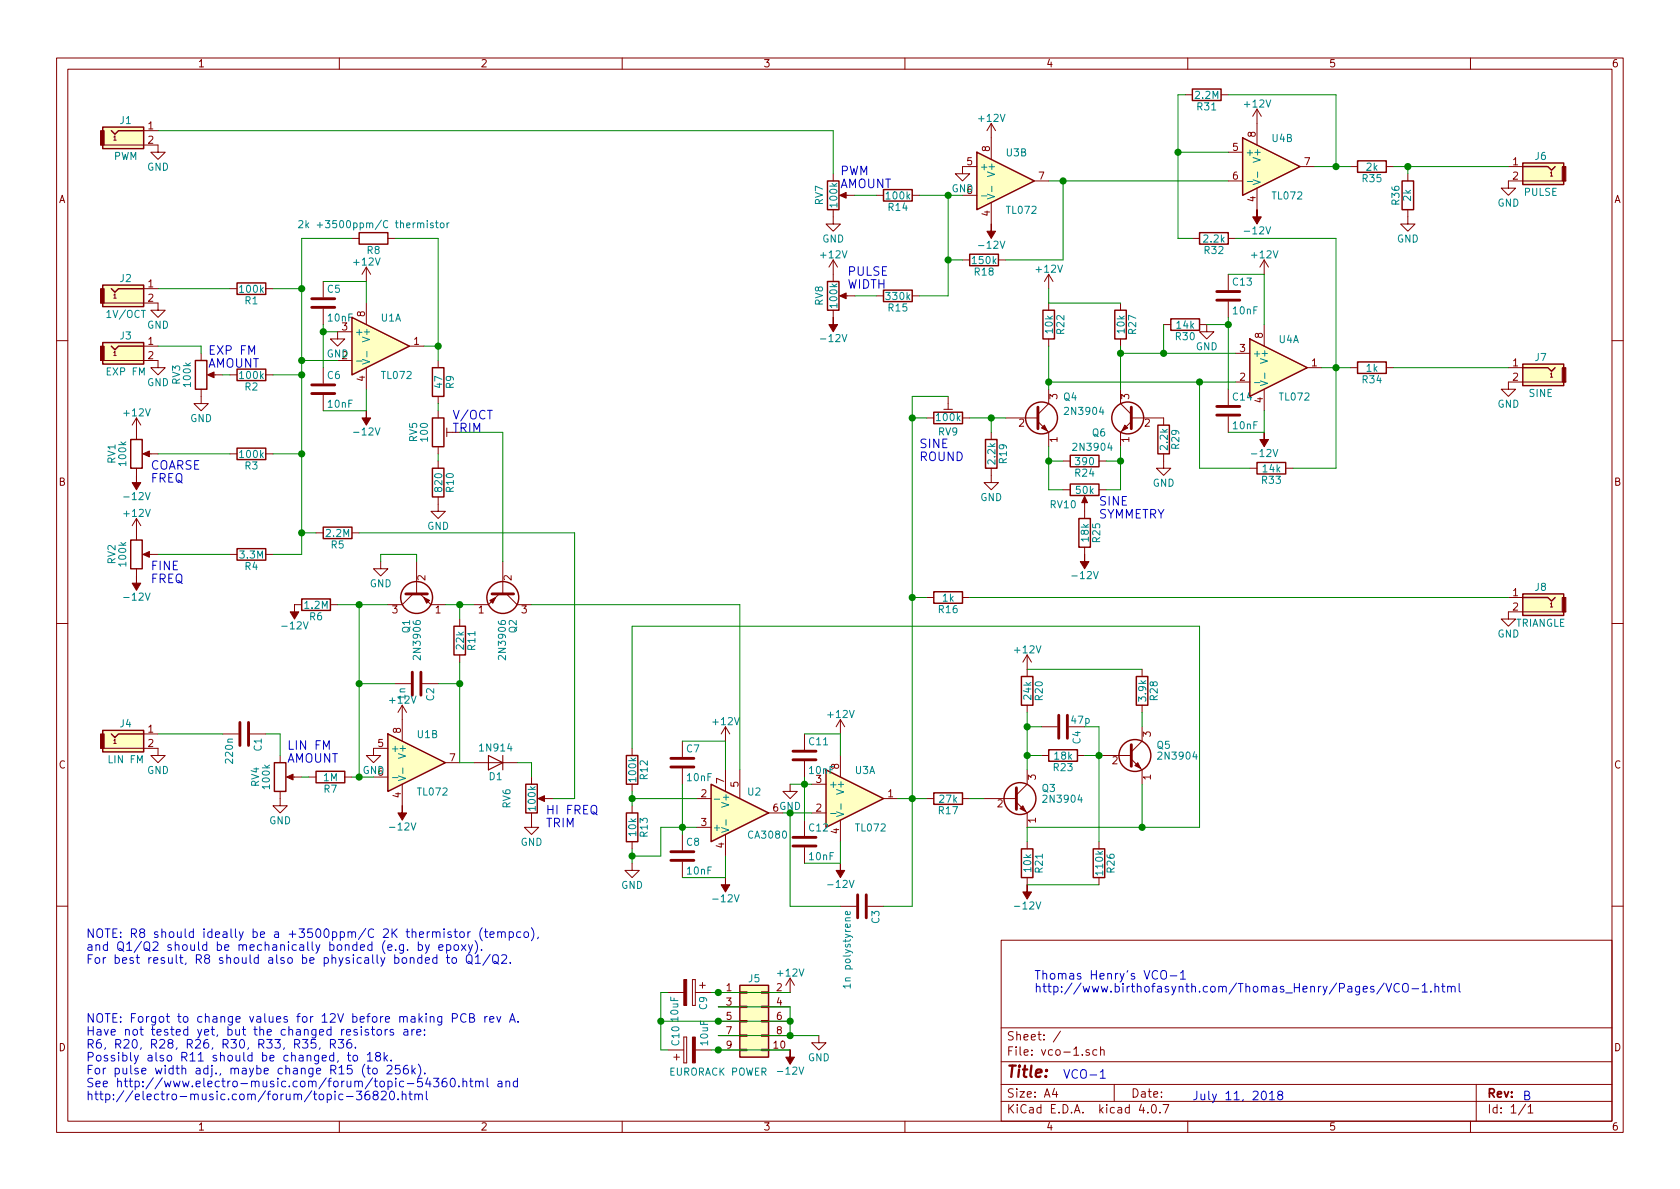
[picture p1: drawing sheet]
<svg xmlns="http://www.w3.org/2000/svg" width="297mm" height="210mm" viewBox="0 0 297 210" stroke-linecap="round" stroke-linejoin="round" font-family="sans-serif">
<g fill="none" stroke="#840000" stroke-width=".18">
<path d="M10 10.3h277v189.9h-277zM12 12.2h273v186.1h-273zM60 10.3v1.9M110 10.3v1.9M160 10.3v1.9M209.5 16.8h1.3M210 10.3v1.9M215.9 16.8h1.3M222.2 19.3v6.3M222.2 19.3l-.7 1.3M222.2 19.3l.8 1.3M260 10.3v1.9"/>
<path d="M17.8 25.6h10.1v1.3h1.3l-1.3 1.3-1.2-1.3h1.2M25.4 23.1h2.5M147.3 37.1v2.5h1.3l-1.3 1.3-1.3-1.3h1.3M147.3 30.7v1.3M148.8 34.5h2.3M154.9 34.5h1.3M161.3 34.5h1.3M170.2 34.5h2.5M172.7 29.5h-2.5v1.2h1.2l-1.2 1.3-1.3-1.3h1.3M175.3 21.8v6.4M175.3 35.8v3.8M175.3 21.8l-.8 1.3"/>
<path d="M175.3 21.8l.7 1.3M182.9 32h2.5M217.2 32h2.5M217.2 26.9h2.5M222.2 33.3v3.8M229.9 29.5h2.5M238.8 29.5h1.2M245.1 29.5h1.3M248.9 37.1v2.5h1.3l-1.3 1.3-1.3-1.3h1.3M248.9 30.7v1.3M266.7 29.5h2.5M276.9 32h-10.2v1.3h1.3l-1.3 1.2-1.3-1.2h1.3"/>
<path d="M17.8 53.6h10.1v1.3h1.3l-1.3 1.2-1.2-1.2h1.2M25.4 51h2.5M40.6 51h1.3M47 51h1.3M57.1 49.8v2.8M57.1 54.6v2.8M62.2 58.7h-2.5v1.2h1.3l-1.3 1.3-1.3-1.3h1.3M62.2 42.2h1.3M64.8 47.2v2.6M64.8 53.6v3.8M64.8 47.2l-.8 1.3M64.8 47.2l.7 1.3"/>
<path d="M68.6 42.2h1.2M147.3 46v3.8M147.3 54.9v1.2M147.3 46l-.7 1.2M147.3 46l.8 1.2M148.8 52.3h2.3M154.9 52.3h1.3M161.3 52.3h1.3M170.2 46h1.2M176.5 46h1.3M185.4 48.5v2.5M185.4 53.6v1.3"/>
<path d="M185.4 59.9v1.3M185.4 48.5l-.7 1.3M185.4 48.5l.8 1.3M198.1 53.6v1.3M198.1 59.9v1.3M205.7 57.4h1.3M210.8 42.2h1.3M212.1 57.4h1.3v1.3h1.2l-1.2 1.2-1.3-1.2h1.3M217.2 42.2h1.2M217.2 48.5v2.8M217.2 53.3v2.8M223.5 46l-.7 1.2"/>
<path d="M223.5 46v2.5M223.5 57.4v3.8M223.5 46l.8 1.2M10 60.2h2M17.8 63.7h10.1v1.3h1.3l-1.3 1.3-1.2-1.3h1.2M24.1 73.9v3.8M24.1 73.9l-.7 1.3M24.1 73.9l.8 1.3M25.4 61.2h2.5M35.6 68.8v2.6h1.2l-1.2 1.2-1.3-1.2h1.3M35.6 62.5v1.2M37.1 66.3h2.3"/>
<path d="M40.6 66.3h1.3M47 66.3h1.3M57.1 65v2.8M57.1 69.8v2.8M59.7 63.7h2.5M64.8 65v3.8M72.4 61.2h2.5M77.5 63.7v1.3M77.5 70.1v1.3M77.5 72.6v1.3M77.5 79v1.3M79 75.7v1.5"/>
<path d="M79 76.4h1M163.8 73.9h1.3M166.9 72.4h1.5M167.6 70.1v2.3M170.2 73.9h1.2M175.3 76.4v1.3M177.8 73.9h5.7M183.5 74.5l1.9 1.9v2.6M185.4 68.8v2.6l-1.9 1.9M198.1 68.8v2.6l1.9 1.9M200 74.5l-1.9 1.9v2.6M200 73.9h5.7v1.3"/>
<path d="M217.2 68.8v2.8M217.2 73.7v2.7M218.4 67.6h2.6M218.4 62.5h2.6M223.5 68.8v3.8M231.1 65h2.6M238.8 65h1.2M245.1 65h1.3M266.7 65h2.5M276.9 67.6h-10.2v1.2h1.3l-1.3 1.3-1.3-1.3h1.3M285 60.2h2M24.1 82.8v1.3"/>
<path d="M24.1 91.7v3.8M24.1 91.7l-.7 1.3M24.1 91.7l.8 1.3M25.7 80.3h2.2M25.7 98h2.2M40.6 80.3h1.3M40.6 98h1.3M47 80.3h1.3M47 98h1.3M55.9 94.2h1.2M62.2 94.2h1.3M67.3 99.3v1.3h1.3l-1.3 1.2-1.3-1.2h1.3"/>
<path d="M73.7 99.3v5.7M77.5 87.9v2.5h1.2l-1.2 1.3-1.3-1.3h1.3M77.5 81.5v1.3M88.9 99.3v5.7M175.3 82.8v2.5h1.2l-1.2 1.3-1.3-1.3h1.3M188 81.5h1.2M188 86.6h1.2M191.8 88.1v3.6M191.8 96.8v1.2M194.3 81.5h1.3M194.3 86.6h1.3M205.7 80.3v2.5h1.3l-1.3 1.3-1.2-1.3h1.2"/>
<path d="M221 82.8h1.2M227.3 82.8h1.3M10 110.3h2M24.1 100.6v1.2M52.1 106.9h1.2M58.4 106.9h1.3M73 105l-1.9 1.9h-2.5M74.3 105l1.9 1.9h2.5M81.3 109.5v1.2M81.3 115.8v1.3M88.3 105l-1.9 1.9h-2.6M89.5 105l1.9 1.9h2.6"/>
<path d="M163.8 105.7h1.3M170.2 105.7h1.2M181.6 115.8v3.8M181.6 115.8l-.8 1.3M181.6 115.8l.8 1.3M201.9 118.4v1.2M266.7 105.7h2.5M276.9 108.2h-10.2v1.3h1.3l-1.3 1.2-1.3-1.2h1.3M285 110.3h2M17.8 132.3h10.1v1.3h1.3l-1.3 1.3-1.2-1.3h1.2M25.4 129.8h2.5M39.4 129.8h2.8"/>
<path d="M44.2 129.8h2.8M49.5 139.9v2.6h1.3l-1.3 1.3-1.2-1.3h1.2M49.5 133.6v1.3M51.1 137.4h2.2M54.6 137.4h1.3M61 137.4h1.2M66 137.4h2.6M68.6 132.3h-2.6v1.3h1.3l-1.3 1.3-1.2-1.3h1.2M69.8 120.9h2.8M71.1 124.7v6.4M71.1 138.7v3.8M71.1 124.7l-.7 1.3"/>
<path d="M71.1 124.7l.8 1.3M74.7 120.9h2.8M78.7 134.9h2.6M83.8 134.9h7.6M94 137.4v1.3M111.8 132.3v1.3M111.8 138.7v1.2M120.6 131.1v2.8M120.6 135.9v2.8M128.3 128.5v2.6M128.3 136.1v3.8M128.3 128.5l-.8 1.3"/>
<path d="M128.3 128.5l.7 1.3M130.8 136.1v5.1M139.7 138.7v1.2h1.3l-1.3 1.3-1.3-1.3h1.3M142.2 129.8v2.8M142.2 134.6v2.8M143.5 138.7h2.5M148.6 127.2v2.6M148.6 133.6v3.8M148.6 127.2l-.8 1.3M148.6 127.2l.8 1.3M181.6 136.1v2.6l-1.9 1.9M181.6 124.7v1.3"/>
<path d="M184.1 133.6h1.3M184.1 128.5h2.8M190.5 133.6h1.3M194.3 133.6h5.7M200 134.2l1.9 1.9v2.6M201.9 128.5v2.6l-1.9 1.9M201.9 124.7v1.3M94 143.8v2.5h1.2l-1.2 1.3-1.3-1.3h1.3M95.5 141.2h2.3M111.8 152.6v1.3h1.2l-1.2 1.3-1.3-1.3h1.3M111.8 142.5v1.3M111.8 148.8v1.3"/>
<path d="M120.6 147.6v2.8M120.6 152.4v2.8M123.2 141.2h2.5M123.2 146.3h2.5M128.3 147.6v3.8M135.9 143.8h2.5M142.2 145v2.8M142.2 149.9v2.7M143.5 143.8h2.5M148.6 145v3.8M156.2 141.2h2.5M163.8 141.2h1.3"/>
<path d="M170.2 141.2h1.2M174 141.2h5.7M179.7 141.9l1.9 1.9v2.5M181.6 148.8v1.3M181.6 155.2v1.3M194.3 148.8v1.3M194.3 155.2v1.3M10 160.2h2M118.1 175.5h2.8M122.4 173.2h.5zM122.4 173.2v4.6zM122.4 177.8h.5z"/>
<path d="M122.9 173.2v4.6zM122.9 175.5h2.8M123.7 174.2h1M124.2 173.7v1M127 175.5h3.8M127 178h3.8M130.8 177.9h1.3v.3h-1.3zM130.8 175.4h1.3v.2h-1.3zM134.6 177.9h1.3v.3h-1.3zM134.6 175.4h1.3v.2h-1.3zM135.9 178h3.8M139.7 173l-.8 1.2"/>
<path d="M139.7 173v2.5h-3.8M139.7 173l.8 1.2M148.6 160.3h2.8M153.4 160.3h2.8M177 166.3h108v32h-108zM285 160.2h2M60 198.3v1.9M110 198.3v1.9M118.1 185.7h2.8M119.1 186.9h1M119.6 186.4v1M120.9 188h.5z"/>
<path d="M120.9 183.4v4.6zM120.9 183.4h.5zM121.4 183.4v4.6zM122.9 185.7h2.8M127 180.6h3.8M127 183.1h3.8M127 185.7h3.8M130.8 185.5h1.3v.3h-1.3zM130.8 183h1.3v.3h-1.3zM130.8 180.5h1.3v.2h-1.3zM134.6 185.5h1.3v.3h-1.3zM134.6 183h1.3v.3h-1.3z"/>
<path d="M134.6 180.5h1.3v.2h-1.3zM135.9 180.6h3.8M135.9 183.1h3.8M135.9 185.7h3.8M144.8 183.1v1.3h1.2l-1.2 1.3-1.3-1.3h1.3M160 198.3v1.9M177 194.8h108M177 191.8h108M177 187.8h108M177 181.8h108M186.4 192.5l-.3 1h.9M186.8 193v1"/>
<path d="M187.5 182.3l-1.3 2M192.6 185.7a.37 .37 0 0 0-.6 .1l.1 .2 .5 .2 .1 .1-.3 .3-.4-.1M193.9 185.7l-.4-.1-.3 .3 .1 .6 .2 .1 .4-.1M194.6 185.7l.2-.1 .4 .1v.9M194.6 185.1v1.5M197 191.8v3M201.8 195.2l-.4 1.1h1M202.9 196.7v.1M203.8 195.4l.1-.1a.81 .81 0 0 1 .6 .6 .81 .81 0 0 1-.3 .8l-.1 .1a.8 .8 0 0 1-.6-.6 .8 .8 0 0 1 .3-.8zM205.1 196.7v.1M205.6 195.3h1.1l-.7 1.5M210 198.3v1.9"/>
<path d="M260 198.3v1.9M261 191.8v6.5M269.7 195.2l-1.2 2M270.2 195.8l.4-.5v1.5M270.2 196.8h.8"/>
</g>
<g fill="#ffffc2" stroke="#ffffc2" stroke-width=".18">
<path d="M125.7 138.7l10.2 5.1-10.2 5z"/>
<path d="M62.2 56.1l10.2 5.1-10.2 5.1z"/>
<path d="M146 136.1l10.2 5.1-10.2 5.1z"/>
<path d="M172.7 26.9l10.2 5.1-10.2 5.1z"/>
<path d="M68.6 129.8l10.1 5.1-10.1 5z"/>
<path d="M219.7 24.4l10.2 5.1-10.2 5z"/>
<path d="M18.2 50.4h7.2v3.8h-7.2z"/>
<path d="M18.2 60.6h7.2v3.8h-7.2z"/>
<path d="M18.2 129.2h7.2v3.8h-7.2z"/>
<path d="M18.2 22.5h7.2v3.8h-7.2z"/>
<path d="M269.2 105h7.3v3.8h-7.3z"/>
<path d="M269.2 28.8h7.3v3.8h-7.3z"/>
<path d="M269.2 64.4h7.3v3.8h-7.3z"/>
<path d="M130.8 174.2h5.1v12.7h-5.1z"/>
<path d="M221 59.9l10.1 5.1-10.1 5.1z"/>
</g>
<g fill="none" stroke="#840000" stroke-width=".25">
<path d="M210.8 15.7h5.1v2.1h-5.1zM18.2 22.5h7.2v3.8h-7.2zM19.7 23.1l.6 .6 .7-.6h4.4M146.3 32h2v5.1h-2zM156.2 33.5h5.1v2.1h-5.1zM172.7 26.9l10.2 5.1-10.2 5.1zM219.7 24.4l10.2 5.1-10.2 5zM240 28.4h5.1v2.1h-5.1zM247.9 32h2v5.1h-2zM269.2 28.8h7.3v3.8h-7.3zM269.2 29.5h4.5l.6 .6 .7-.6M18.2 50.4h7.2v3.8h-7.2z"/>
<path d="M19.7 51l.6 .7 .7-.7h4.4M41.9 50h5.1v2.1h-5.1zM62.2 56.1l10.2 5.1-10.2 5.1zM63.5 41.1h5.1v2.1h-5.1zM146.3 49.8h2v5.1h-2zM156.2 51.3h5.1v2h-5.1zM171.4 45h5.1v2h-5.1zM184.4 54.9h2v5h-2zM197.1 54.9h2v5h-2zM207 56.4h5.1v2h-5.1zM212.1 41.1h5.1v2.1h-5.1zM221 59.9l10.1 5.1-10.1 5.1z"/>
<path d="M18.2 60.6h7.2v3.8h-7.2zM19.7 61.2l.6 .6 .7-.6h4.4M23.1 77.7h2v5.1h-2zM34.5 63.7h2.1v5.1h-2.1zM41.9 65.3h5.1v2h-5.1zM41.9 79.2h5.1v2.1h-5.1zM76.5 65h2v5.1h-2zM76.5 73.9h2v5.1h-2zM165.1 72.9h5.1v2h-5.1zM174.2 77.7h2.1v5.1h-2.1zM204.7 75.2h2.1v5.1h-2.1zM240 64h5.1v2h-5.1z"/>
<path d="M269.2 64.4h7.3v3.8h-7.3zM269.2 65h4.5l.6 .7 .7-.7M23.1 95.5h2v5.1h-2zM41.9 97h5.1v2.1h-5.1zM57.1 93.2h5.1v2h-5.1zM76.5 82.8h2v5.1h-2zM189.2 80.5h5.1v2h-5.1zM189.2 85.6h5.1v2h-5.1zM190.8 91.7h2v5.1h-2zM222.2 81.8h5.1v2h-5.1zM53.3 105.9h5.1v2h-5.1zM80.3 110.7h2v5.1h-2z"/>
<path d="M165.1 104.6h5.1v2.1h-5.1zM180.6 119.6h2v5.1h-2zM200.9 119.6h2v5.1h-2zM269.2 105h7.3v3.8h-7.3zM269.2 105.7h4.5l.6 .6 .7-.6M18.2 129.2h7.2v3.8h-7.2zM19.7 129.8l.6 .6 .7-.6h4.4M48.5 134.9h2v5h-2zM55.9 136.4h5.1v2h-5.1zM68.6 129.8l10.1 5.1-10.1 5zM93 138.7h2v5.1h-2zM110.7 133.6h2.1v5.1h-2.1z"/>
<path d="M125.7 138.7l10.2 5.1-10.2 5zM146 136.1l10.2 5.1-10.2 5.1zM185.4 132.6h5.1v2h-5.1zM110.7 143.8h2.1v5h-2.1zM165.1 140.2h5.1v2h-5.1zM180.6 150.1h2v5.1h-2zM193.3 150.1h2v5.1h-2zM130.8 174.2h5.1v12.7h-5.1z"/>
<circle cx="184.1" cy="73.9" r="2.82"/>
<circle cx="199.4" cy="73.9" r="2.82"/>
<circle cx="73.7" cy="105.7" r="2.82"/>
<circle cx="88.9" cy="105.7" r="2.82"/>
<circle cx="200.7" cy="133.6" r="2.82"/>
<circle cx="180.3" cy="141.2" r="2.82"/>
</g>
<g fill="none" stroke="#008484" stroke-width=".18">
<path d="M52.8 39.1l.5-.1 .2 .1v.3l-.7 .9h.7M54.1 39v1.3M54.2 39.8l.4 .5M54.6 39.4l-.5 .5M76.6 39.5l-.3-.1-.2 .2v.2l.5 .1v.3h-.5M77 39.4h.5M77.2 39v1.1l.3 .2M78 39.5l.3-.1 .2 .3v.3l-.2 .3-.3-.1-.1-.2zM79 39.4v.9M79.4 39.4l-.4 .3M173.5 34.6h1M174.6 34.3l1.2 .5-1.2 .4"/>
<path d="M175.4 32.9v1M220.5 32.1h1M221.6 31.8l1.2 .4-1.2 .4M222.4 30.4v1M63 63.8h1M64.1 63.5l1.3 .5-1.3 .4M64.9 62.1v1M221.8 67.7h1M222.8 67.4l1.3 .4-1.3 .4M223.6 66v.9M69.4 137.5h1M70.4 137.2l1.3 .4-1.3 .4"/>
<path d="M71.2 135.8v1M126.3 141.3h1M127.6 146.3l1.3 .5-1.3 .4M128.4 145v.9M146.9 143.9h.9M147.9 143.6l1.3 .4-1.3 .4M148.7 142.2v.9M150.3 161.2v.4l-.2 .1h-.5v-.5h.2l.1 .5M150.3 174.4h-1.2l.3 .3M150.3 174v.7"/>
</g>
<g fill="#840000" stroke="#840000" stroke-width=".18">
<path d="M17.8 51h.6v2.6h-.6z"/>
<path d="M17.8 61.2h.6v2.5h-.6z"/>
<path d="M17.8 129.8h.6v2.5h-.6z"/>
<path d="M17.8 23.1h.6v2.5h-.6z"/>
<path d="M276.2 105.7h.7v2.5h-.7z"/>
<path d="M276.2 29.5h.7v2.5h-.7z"/>
<path d="M276.2 65h.7v2.6h-.7z"/>
<path d="M36.7 66.3l1.1-.5v1z"/>
<path d="M25.3 80.3l1.1-.5v1z"/>
<path d="M25.3 98l1.1-.5v1z"/>
<path d="M139.7 185.7v1.2h.8l-.8 1.3-.8-1.3h.8z"/>
<path d="M24.1 101.8v1.3h.8l-.8 1.3-.7-1.3h.7z"/>
<path d="M24.1 84.1v1.2h.8l-.8 1.3-.7-1.3h.7z"/>
<path d="M64.8 72.6v1.3h.7l-.7 1.3-.8-1.3h.8z"/>
<path d="M50.7 137.4l1.1-.5v1z"/>
<path d="M86.6 106.2l1-.5-.5 1z"/>
<path d="M74.9 105.7l1 .5-.5 .5z"/>
<path d="M71.1 142.5v1.3h.8l-.8 1.2-.7-1.2h.7z"/>
<path d="M52.1 106.9v1.3h.7l-.7 1.3-.8-1.3h.8z"/>
<path d="M95.1 141.2l1.2-.5v1z"/>
<path d="M128.3 155.2v1.3h.7l-.7 1.2-.8-1.2h.8z"/>
<path d="M148.6 152.6v1.3h.8l-.8 1.3-.8-1.3h.8z"/>
<path d="M180.3 143l.5-.5 .6 1z"/>
<path d="M200.7 135.4l.5-.5 .5 1z"/>
<path d="M181.6 156.5v1.2h.8l-.8 1.3-.8-1.3h.8z"/>
<path d="M184.1 75.7l.6-.5 .5 1z"/>
<path d="M198.9 75.2l.5 .5-1 .5z"/>
<path d="M191.8 87.8l.5 1.1h-1z"/>
<path d="M191.8 98v1.3h.7l-.7 1.3-.8-1.3h.8z"/>
<path d="M223.5 76.4v1.3h.8l-.8 1.3-.7-1.3h.7z"/>
<path d="M148.5 34.5l1.1-.5v1z"/>
<path d="M148.5 52.3l1.1-.5v1z"/>
<path d="M147.3 56.1v1.3h.8l-.8 1.3-.7-1.3h.7z"/>
<path d="M175.3 39.6v1.3h.7l-.7 1.3-.8-1.3h.8z"/>
<path d="M222.2 37.1v1.2h.8l-.8 1.3-.7-1.3h.7z"/>
<path d="M120.9 173.2h.5v4.6h-.5z"/>
<path d="M122.4 183.4h.5v4.6h-.5z"/>
</g>
<g fill="none" stroke="#840000" stroke-width=".51">
<path d="M55.1 54.4h4.1M55.1 52.8h4.1M215.1 53.1h4.1M215.1 51.6h4.1M55.1 69.6h4.1M55.1 68.1h4.1M183.5 72v3.8M200 72v3.8M215.1 73.4h4.1M215.1 71.9h4.1M71.8 105h3.8M72.9 118.9v4"/>
<path d="M74.4 118.9v4M87 105h3.8M42.4 127.8v4M43.9 127.8v4M118.6 135.6h4.1M118.6 134.1h4.1M140.2 134.4h4.1M140.2 132.8h4.1M179.7 139.3v3.8M187.2 126.5v4.1M188.7 126.5v4.1M200 131.7v3.8"/>
<path d="M118.6 152.1h4.1M118.6 150.6h4.1M140.2 149.6h4.1M140.2 148.1h4.1M151.6 158.2v4.1M153.2 158.2v4.1"/>
</g>
<path d="M86.4 133.6l2.5 1.3-2.5 1.2zM88.9 133.6v2.5" fill="none" stroke="#840000" stroke-width=".2"/>
<g fill="none" stroke="#0000c2" stroke-width=".18">
<path d="M72.1 167.9v.2M74 167.1a.48 .48 0 0 1 .6 .1v.7a.48 .48 0 0 1-.6 .1M74 166.5v1.6M75.2 169.8l.7-.1v-.3l-.5-.1-.2 .3 .1 .7h.6M75.2 167.1l.4 1M75.9 167.1l-.5 1.3-.2 .2M77.2 169.4a.48 .48 0 0 0-.6 .1v.7a.48 .48 0 0 0 .6 .1M77.2 168.8v1.6M77.6 167.6l.7-.2v-.3h-.5l-.2 .2 .1 .7h.6M78.9 169.3h.6M79 167.1a.48 .48 0 0 1 .6 .1v.7a.48 .48 0 0 1-.6 .1M79 167.1v1.5"/>
<path d="M79.1 168.8v1.3l.4 .3M79.8 164.8h-.4l-.2 .2v.2l.6 .1v.4h-.6M80 169.5l.2-.2 .4 .2 .1 .6-.1 .2-.4 .1-.2-.2zM80.3 164.8h.6M80.3 167.2l.3-.1 .4 .1 .1 .6-.2 .2-.3 .1-.3-.2zM80.5 164.3v1.3l.4 .2M81.4 164.9l.2-.1 .4 .1 .1 .6-.2 .2-.3 .1-.2-.2zM81.6 167.1l.8 1M82.4 167.1l-.8 1M82.4 179.4a.62 .62 0 0 0-.8 0 .62 .62 0 0 0-.2 .7 .58 .58 0 0 0 .3 .6 .58 .58 0 0 0 .7-.1M82.5 169.1a.5 .5 0 0 1 .6-.3 .5 .5 0 0 1 .4 .5l-.1 .8a.53 .53 0 0 1-.6 .2 .53 .53 0 0 1-.4-.5zM82.7 164.8v1"/>
<path d="M82.8 170l.7 .5M82.8 167.1l.4 1M83 180l.7-.1 .1-.2v-.3l-.3-.2h-.5v1.6h.6l.2-.2 .1-.3-.4-.3M83.2 164.8h-.3l-.2 .3M83.5 167.1l-.5 1.3-.2 .2M84 166.3a1.75 1.75 0 0 1 0 2.4M84 169.3l.5-.5v1.6M84 170.4h.9M85.1 167.9v.2M85.3 164.1a1.75 1.75 0 0 0 0 2.3M85.6 164.8h.6M85.7 179.8v1"/>
<path d="M85.9 164.3v1.3l.3 .2M86.2 179.8h-.3l-.2 .3M86.6 165.3l.8-.2-.1-.3h-.4l-.3 .2 .1 .7h.6M86.7 168.8l-1.3 1.9M87.2 169.1a.5 .5 0 0 1 .6-.3 .5 .5 0 0 1 .3 .5v.8a.53 .53 0 0 1-.6 .2 .53 .53 0 0 1-.4-.5zM87.4 170l.8 .5M87.8 179.8l.4 1 .3-1M88 164.9l.1-.1a.36 .36 0 0 1 .6 .2v.8M88 164.8v1M88.7 165a.35 .35 0 0 1 .3-.3 .35 .35 0 0 1 .3 .3v.8M88.7 169l.2-.2h.4l.2 .2 .1 .3-.1 .2-.9 .9h1M90 164.8a.48 .48 0 0 1 .7 .1v.7a.48 .48 0 0 1-.7 .1"/>
<path d="M90 164.8v1.5M90.2 170.2v.2M92.1 164.8a.48 .48 0 0 0-.7 .1v.7a.48 .48 0 0 0 .7 .1M92.7 164.9l.2-.1 .5 .1v.6l-.1 .2-.4 .1-.2-.2zM94 164.1a1.75 1.75 0 0 1 0 2.3M95.2 165.7l-.2 .3M205.3 171.9a.5 .5 0 0 1 .6-.3 .5 .5 0 0 1 .3 .5v.8a.53 .53 0 0 1-.6 .2 .53 .53 0 0 1-.4-.5zM206.9 172.6h1.2M208.7 172.1l.5-.5v1.5M208.7 173.1h.9M244.7 173.8l-1.3 2M245 173.9l.5 1.5 .5-1.5"/>
<path d="M247.4 174.1a.62 .62 0 0 0-.7-.1 .62 .62 0 0 0-.2 .8 .58 .58 0 0 0 .3 .6 .58 .58 0 0 0 .6-.1M248.1 174.1a.5 .5 0 0 1 .5-.2 .5 .5 0 0 1 .4 .5l-.1 .8a.53 .53 0 0 1-.5 .2 .53 .53 0 0 1-.4-.5zM249.7 174.8h1.1M251.5 174.3l.4-.4v1.5M251.5 175.4h.8M253 175.3v.1M253.7 174.6l.1-.1a.36 .36 0 0 1 .6 .1v.8M253.7 173.9v1.5M254.9 174.4h.6M255.1 173.9v1.3l.4 .2M256 174.6v-.1a.36 .36 0 0 1 .6 .1v.8M256 174.4v1"/>
<path d="M256.6 174.6a.35 .35 0 0 1 .3-.2 .35 .35 0 0 1 .4 .2v.8M258 173.9v1.3l.2 .2M55.8 183.8h-.7l-.1 .8 .2-.2 .5 .1 .2 .2v.4l-.3 .2h-.4l-.2-.1M56.6 185.3l-.2 .3M58.4 184.6h.8l.1-.3-.1-.3-.2-.2h-.6v1.5M58.8 184.6l.5 .7M59 186.7a.48 .48 0 0 0-.7 .1v.7a.48 .48 0 0 0 .7 0M59 186.1v1.5M59.8 187.5l-.2 .4M59.8 183.8h1l-.6 .6 .4 .1 .2 .2-.1 .5-.2 .1h-.5l-.2-.1M61.3 193.9h1.1M61.4 186.6h.6"/>
<path d="M61.6 186.1v1.3l.4 .2M62.1 183.8a.62 .62 0 0 0-.8 .7l.1 .7a.48 .48 0 0 0 .8-.1l-.1-.5a.48 .48 0 0 0-.8 .1M62.5 186.8l.2-.2 .4 .2 .1 .5-.1 .2-.4 .1-.2-.1zM62.8 185.2v.1M63 193h1l-.6 .5 .4 .1 .2 .2-.1 .5-.2 .2h-.5l-.2-.2M63.9 182v1.1M64.5 188.2a1.75 1.75 0 0 0 0 2.3M64.9 188.9h.6M64.9 186.5l.5-.4v1.5M64.9 187.6h.9M65.1 188.4v1.3l.4 .2M65.1 182.1l-.3-.1-.3 .3 .1 .2 .5 .1v.4h-.6"/>
<path d="M65.3 193a.62 .62 0 0 0-.8 .6l.1 .7a.48 .48 0 0 0 .8-.1l-.1-.5a.48 .48 0 0 0-.8 .1M65.9 181.5v1.3l.3 .3M66 189l.2-.1 .4 .1 .1 .6-.2 .2-.3 .1-.2-.1zM66.3 193.6l-.3-.3v-.2a.48 .48 0 0 1 .8 0l.1 .2-.2 .2-.7 .3v.5a.48 .48 0 0 0 .9-.1v-.3l-.4-.3M66.7 186.8l-.3-.3 .1-.2a.48 .48 0 0 1 .7 0l.1 .2-.2 .2-.6 .2v.6a.48 .48 0 0 0 .8-.2v-.3l-.3-.2M66.8 182.1l.4-.1 .3 .3v.5l-.3 .3-.4-.1-.2-.2v-.5zM67.4 193.1l.2-.1h.4l.2 .1 .1 .3-.1 .2-.8 .9h.9M67.9 186.1v1.5M68.1 187l.4 .6M68.1 182v1.1M68.4 188.5l.3-.1h.3l.2 .1 .1 .3-.1 .2-.8 .9h.9M68.5 186.6l-.6 .6"/>
<path d="M68.5 182l-.3 .1-.1 .2M69 193.1l.2-.1a.81 .81 0 0 1 .6 .7 .81 .81 0 0 1-.6 .8l-.2-.2-.1-.4zM69.2 187.5v.1M69.5 182.1l-.3-.1-.2 .3v.2l.5 .1v.4h-.5M70.4 194.3v.2M70.7 188.4h-.7l-.1 .7 .2-.1h.5l.2 .2v.4l-.3 .3h-.4l-.2-.1M71.1 193.6l.1-.1a.36 .36 0 0 1 .6 .2v.8M71.1 193v1.5M71.5 182.1h.5l.1 1M72.1 188.4a.62 .62 0 0 0-.8 .6l.1 .8a.48 .48 0 0 0 .8-.2l-.1-.5a.48 .48 0 0 0-.8 .1M72.1 182.4l-.5 .1a.3 .3 0 0 0-.2 .3 .3 .3 0 0 0 .2 .3l.5-.1M72.3 193.5h.6"/>
<path d="M72.5 193v1.3l.4 .2M72.8 182v1.1M72.8 188.4v1.5M73 189.3l.4 .6M73.3 182l-.3 .1-.2 .2M73.4 193.6v-.1a.36 .36 0 0 1 .6 .2v.8M73.4 193.5v1M73.4 188.9l-.6 .6M73.7 182.5l.7-.1-.1-.3-.4-.1-.2 .3 .1 .7h.5M74 188.2a1.75 1.75 0 0 1 0 2.3M74 193.7a.35 .35 0 0 1 .3-.2 .35 .35 0 0 1 .4 .2v.8M74.6 190.7h-.7l-.1 .7 .2-.1h.5l.2 .2v.4l-.3 .3h-.4l-.2-.2"/>
<path d="M75.1 182.9v.2M75.1 182.1v.2M75.1 189.8v.1M75.4 193v1.3l.2 .2M75.6 190.6l-.3 1.1h.9M76 191.2v1M76.7 190.7h.9l-.5 .6h.3l.2 .2-.1 .5-.2 .2h-.4l-.2-.2M78.9 190.7a.62 .62 0 0 0-.7 .6v.7a.48 .48 0 0 0 .8-.1v-.5a.48 .48 0 0 0-.8 .1M79.8 190.8l.2-.1a.81 .81 0 0 1 .5 .7 .81 .81 0 0 1-.5 .8l-.2-.2-.2-.4zM80 180.1l.7-.1 .2-.2-.1-.4-.2-.2h-.6v1.6M81.1 192v.2M81.9 191.3a.36 .36 0 0 1 .6 .1v.8"/>
<path d="M81.9 190.7v1.5M83 191.2h.6M83.2 190.7v1.3l.4 .2M84.1 191.3h.1a.36 .36 0 0 1 .6 .1v.8M84.1 191.2v1M84.8 191.4a.35 .35 0 0 1 .3-.2 .35 .35 0 0 1 .3 .2v.8M86.1 190.7v1.3l.3 .2M86.6 180.3l.7-.2-.1-.3h-.4l-.2 .2 .1 .7h.5M88.1 191.3h.6v.9M88.7 191.5l-.5 .1a.3 .3 0 0 0-.2 .3 .3 .3 0 0 0 .2 .3l.5-.1M89.5 191.3a.36 .36 0 0 1 .6 .1v.8M89.5 191.2v1"/>
<path d="M90.1 180.8l.5-1.6 .5 1.6M90.2 180.3h.8M91.5 191.3a.48 .48 0 0 0-.7 0v.7a.48 .48 0 0 0 .7 .1M91.5 190.7v1.5M91.6 180.6v.2M194.5 189.6l.5-.5v1.6M194.5 190.7h.9M224.5 193.4l.4-.4v1.5M224.5 194.5h.8M226.2 193.6l-.3-.3 .1-.2a.48 .48 0 0 1 .7 0l.1 .2-.2 .2-.6 .3v.5a.48 .48 0 0 0 .8-.1v-.3l-.3-.3"/>
</g>
<g fill="none" stroke="#008400" stroke-width=".18">
<path d="M209.5 16.8h-1.2v25.4h2.5M217.2 16.8h19v12.7M27.9 23.1h119.4v7.6M151.1 34.5h3.8M162.6 34.5h7.6M167.6 34.5v17.8h-5M185.4 32h31.8M188 32v14h-10.2M208.3 26.9h8.9M232.4 29.5h6.4M246.4 29.5h20.3M248.9 29.5v1.2"/>
<path d="M27.9 51h12.7M48.3 51h5M57.1 49.8h7.7v3.8M57.1 57.4v7.6M57.1 58.7h2.6M62.2 42.2h-8.9v55.8h-5M69.8 42.2h7.7v21.5M151.1 52.3h3.8M167.6 46h2.6M185.4 51v2.6h12.7M205.7 57.4v5.1M213.4 57.4h3.8"/>
<path d="M217.2 48.5h6.3v8.9M217.2 56.1v12.7M218.4 42.2h17.8v40.6h-7.6M27.9 61.2h7.7v1.3M39.4 66.3h1.2M48.3 66.3h5M53.3 63.7h6.4M64.8 68.8v3.8h-7.7M74.9 61.2h2.6M77.5 71.4v1.2M81.3 76.4h7.6v22.9M161.3 73.9h2.5"/>
<path d="M167.6 70.1h-6.3v90.2h-5.1M171.4 73.9h6.4M175.3 73.9v2.5M185.4 79v7.6h2.6M185.4 61.2v7.6M185.4 67.6h33M198.1 79v7.6h-2.5M198.1 61.2v7.6M198.1 62.5h20.3M212.1 67.6v15.2h8.9M223.5 72.6v3.8h-6.3M233.7 65h5.1"/>
<path d="M246.4 65h20.3M27.9 98h12.7M27.9 80.3h12.7M48.3 80.3h5M53.3 94.2h2.6M63.5 94.2h38.1v47h-3.8M67.3 99.3v-1.3h6.4v1.3M77.5 80.3v1.2M185.4 81.5h2.6M195.6 81.5h2.5M59.7 106.9h8.9M63.5 106.9v30.5"/>
<path d="M78.7 106.9h5.1M81.3 106.9v2.6M81.3 117.1v17.8h2.5M94 106.9h36.8v29.2M161.3 105.7h2.5M171.4 105.7h95.3M181.6 118.4h20.3M27.9 129.8h11.5M47 129.8h2.5v3.8M53.3 137.4h1.3M62.2 137.4h3.8M63.5 120.9h6.3"/>
<path d="M77.5 120.9h3.8M91.4 134.9h2.6v2.5M111.8 132.3v-21.6h100.3v35.6h-30.5v2.5M111.8 139.9v2.6M120.6 131.1h7.7v5M120.6 138.7v8.9M139.7 138.7h3.8M142.2 129.8h6.4v3.8M142.2 137.4v7.6M181.6 126v10.1M181.6 133.6h2.5M181.6 128.5h2.5"/>
<path d="M191.8 128.5h2.5v20.3M191.8 133.6h2.5M201.9 126v2.5M201.9 138.7v7.6M111.8 141.2h11.4M111.8 150.1v2.5M123.2 146.3h-6.4v5.1h-5M128.3 151.4v3.8h-7.7M143.5 143.8h-3.8v16.5h8.9M148.6 148.8v3.8h-6.4M158.7 141.2h5.1M171.4 141.2h2.6"/>
<path d="M181.6 156.5h12.7M118.1 175.5h-1.3v10.2h1.3M125.7 175.5h14M127 178h12.7v5.1M116.8 180.6h22.9M125.7 185.7h14M127 183.1h17.8"/>
</g>
<g fill="#008400" stroke="#008400" stroke-width=".25">
<circle cx="53.3" cy="66.3" r=".51"/>
<circle cx="53.3" cy="51" r=".51"/>
<circle cx="77.5" cy="61.2" r=".51"/>
<circle cx="81.3" cy="106.9" r=".51"/>
<circle cx="81.3" cy="120.9" r=".51"/>
<circle cx="53.3" cy="80.3" r=".51"/>
<circle cx="53.3" cy="94.2" r=".51"/>
<circle cx="111.8" cy="141.2" r=".51"/>
<circle cx="139.7" cy="143.8" r=".51"/>
<circle cx="161.3" cy="141.2" r=".51"/>
<circle cx="181.6" cy="133.6" r=".51"/>
<circle cx="181.6" cy="128.5" r=".51"/>
<circle cx="194.3" cy="133.6" r=".51"/>
<circle cx="201.9" cy="146.3" r=".51"/>
<circle cx="198.1" cy="81.5" r=".51"/>
<circle cx="185.4" cy="81.5" r=".51"/>
<circle cx="175.3" cy="73.9" r=".51"/>
<circle cx="161.3" cy="105.7" r=".51"/>
<circle cx="198.1" cy="62.5" r=".51"/>
<circle cx="185.4" cy="67.6" r=".51"/>
<circle cx="205.7" cy="62.5" r=".51"/>
<circle cx="212.1" cy="67.6" r=".51"/>
<circle cx="236.2" cy="65" r=".51"/>
<circle cx="167.6" cy="34.5" r=".51"/>
<circle cx="167.6" cy="46" r=".51"/>
<circle cx="188" cy="32" r=".51"/>
<circle cx="208.3" cy="26.9" r=".51"/>
<circle cx="236.2" cy="29.5" r=".51"/>
<circle cx="248.9" cy="29.5" r=".51"/>
<circle cx="139.7" cy="180.6" r=".51"/>
<circle cx="161.3" cy="73.9" r=".51"/>
<circle cx="63.5" cy="137.4" r=".51"/>
<circle cx="63.5" cy="106.9" r=".51"/>
<circle cx="63.5" cy="120.9" r=".51"/>
<circle cx="53.3" cy="63.7" r=".51"/>
<circle cx="139.7" cy="183.1" r=".51"/>
<circle cx="127" cy="185.7" r=".51"/>
<circle cx="127" cy="180.6" r=".51"/>
<circle cx="127" cy="175.5" r=".51"/>
<circle cx="116.8" cy="180.6" r=".51"/>
<circle cx="57.2" cy="58.7" r=".51"/>
<circle cx="217.2" cy="57.4" r=".51"/>
<circle cx="120.7" cy="146.3" r=".51"/>
<circle cx="111.8" cy="151.4" r=".51"/>
<circle cx="142.2" cy="138.7" r=".51"/>
</g>
<text font-size="2.8" fill="#840000" x="178" y="190.5">Title:</text>
<g font-size="2.1" fill="#0000c2">
<text x="148.6" y="31">PWM</text>
<text x="148.6" y="33.3">AMOUNT</text>
<text x="149.9" y="48.8">PULSE</text>
<text x="149.9" y="51">WIDTH</text>
<text x="36.8" y="62.7">EXP FM</text>
<text x="36.8" y="65">AMOUNT</text>
<text x="80" y="74.2">V/OCT</text>
<text x="80" y="76.4">TRIM</text>
<text x="26.7" y="83.1">COARSE</text>
<text x="162.6" y="79.2">SINE</text>
<text x="162.6" y="81.5">ROUND</text>
<text x="26.7" y="85.3">FREQ</text>
<text x="194.3" y="89.4">SINE</text>
<text x="194.3" y="91.7">SYMMETRY</text>
<text x="26.7" y="100.8">FINE</text>
<text x="26.7" y="103.1">FREQ</text>
<text x="50.8" y="132.6">LIN FM</text>
<text x="50.8" y="134.9">AMOUNT</text>
<text x="96.5" y="144">HI FREQ</text>
<text x="96.5" y="146.3">TRIM</text>
<text x="15.2" y="165.9">NOTE: R8 should ideally be a +3500ppm/C 2K thermistor (tempco),</text>
<text x="15.2" y="168.1">and Q1/Q2 should be mechanically bonded (e.g. by epoxy).</text>
<text x="15.2" y="170.4">For best result, R8 should also be physically bonded to Q1/Q2.</text>
<text x="182.9" y="173.2">Thomas Henry's VCO-1</text>
<text x="182.9" y="175.5">http://www.birthofasynth.com/Thomas_Henry/Pages/VCO-1.html</text>
<text x="15.2" y="180.8">NOTE: Forgot to change values for 12V before making PCB rev A.</text>
<text x="15.2" y="183.1">Have not tested yet, but the changed resistors are:</text>
<text x="15.2" y="185.4">R6, R20, R28, R26, R30, R33, R35, R36.</text>
<text x="15.2" y="187.7">Possibly also R11 should be changed, to 18k.</text>
<text x="15.2" y="190">For pulse width adj., maybe change R15 (to 256k).</text>
<text x="188" y="190.7">VCO-1</text>
<text x="15.2" y="192.3">See http://www.electro-music.com/forum/topic-54360.html and</text>
<text x="15.2" y="194.6">http://electro-music.com/forum/topic-36820.html</text>
<text x="210.8" y="194.6">July 11, 2018</text>
<text x="269.2" y="194.6">B</text>
</g>
<g font-size="2.1" fill="#840000">
<text x="178" y="184">Sheet: /</text>
<text x="178" y="186.7">File: vco-1.sch</text>
<text x="178" y="196.9">KiCad E.D.A. kicad 4.0.7</text>
<text x="178" y="194.1">Size: A4</text>
<text x="200" y="194.1">Date:</text>
<text x="263" y="194.1">Rev:</text>
<text x="263" y="196.9">Id: 1/1</text>
</g>
<g font-size="1.8" fill="#840000">
<text x="35" y="11.9">1</text>
<text x="85" y="11.9">2</text>
<text x="135" y="11.9">3</text>
<text x="185" y="11.9">4</text>
<text x="235" y="11.9">5</text>
<text x="285" y="11.9">6</text>
<text x="26.2" y="22.9">1</text>
<text x="26.2" y="25.4">2</text>
<text x="171" y="29.2">5</text>
<text x="175" y="26.8" transform="rotate(-90 175 26.8)">8</text>
<text x="218" y="26.7">5</text>
<text x="222" y="24.2" transform="rotate(-90 222 24.2)">8</text>
<text x="230.7" y="29.2">7</text>
<text x="267.5" y="29.2">1</text>
<text x="10.4" y="35.9">A</text>
<text x="183.7" y="31.7">7</text>
<text x="218" y="31.7">6</text>
<text x="222" y="35.7" transform="rotate(-90 222 35.7)">4</text>
<text x="267.5" y="31.7">2</text>
<text x="285.4" y="35.9">A</text>
<text x="175" y="38.2" transform="rotate(-90 175 38.2)">4</text>
<text x="26.2" y="50.8">1</text>
<text x="26.2" y="53.3">2</text>
<text x="60.5" y="58.4">3</text>
<text x="64.5" y="56" transform="rotate(-90 64.5 56)">8</text>
<text x="223.3" y="59.8" transform="rotate(-90 223.3 59.8)">8</text>
<text x="26.2" y="61">1</text>
<text x="26.2" y="63.5">2</text>
<text x="73.2" y="61">1</text>
<text x="219.2" y="62.2">3</text>
<text x="231.9" y="64.8">1</text>
<text x="267.5" y="64.8">1</text>
<text x="64.5" y="67.4" transform="rotate(-90 64.5 67.4)">4</text>
<text x="186.9" y="70.6" transform="rotate(-90 186.9 70.6)">3</text>
<text x="199.6" y="70.6" transform="rotate(-90 199.6 70.6)">3</text>
<text x="219.2" y="67.3">2</text>
<text x="223.3" y="71.2" transform="rotate(-90 223.3 71.2)">4</text>
<text x="267.5" y="67.3">2</text>
<text x="180.2" y="75.4">2</text>
<text x="202.4" y="75.4">2</text>
<text x="186.9" y="78.2" transform="rotate(-90 186.9 78.2)">1</text>
<text x="199.6" y="78.2" transform="rotate(-90 199.6 78.2)">1</text>
<text x="10.4" y="85.9">B</text>
<text x="285.4" y="85.9">B</text>
<text x="75.2" y="102.6" transform="rotate(-90 75.2 102.6)">2</text>
<text x="90.4" y="102.6" transform="rotate(-90 90.4 102.6)">2</text>
<text x="267.5" y="105.4">1</text>
<text x="267.5" y="107.9">2</text>
<text x="69.4" y="108.5">3</text>
<text x="77" y="108.5">1</text>
<text x="84.6" y="108.5">1</text>
<text x="92.2" y="108.5">3</text>
<text x="26.2" y="129.5">1</text>
<text x="70.9" y="129.6" transform="rotate(-90 70.9 129.6)">8</text>
<text x="203.5" y="130.3" transform="rotate(-90 203.5 130.3)">3</text>
<text x="10.4" y="135.9">C</text>
<text x="26.2" y="132.1">2</text>
<text x="66.8" y="132.1">5</text>
<text x="79.5" y="134.6">7</text>
<text x="183.1" y="137.9" transform="rotate(-90 183.1 137.9)">3</text>
<text x="196.7" y="135.1">2</text>
<text x="203.5" y="137.9" transform="rotate(-90 203.5 137.9)">1</text>
<text x="285.4" y="135.9">C</text>
<text x="70.9" y="141.1" transform="rotate(-90 70.9 141.1)">4</text>
<text x="124" y="141">2</text>
<text x="128" y="138.5" transform="rotate(-90 128 138.5)">7</text>
<text x="130.6" y="139.2" transform="rotate(-90 130.6 139.2)">5</text>
<text x="144.3" y="143.5">2</text>
<text x="144.3" y="138.4">3</text>
<text x="157" y="141">1</text>
<text x="176.4" y="142.7">2</text>
<text x="124" y="146">3</text>
<text x="128" y="150" transform="rotate(-90 128 150)">4</text>
<text x="148.3" y="147.4" transform="rotate(-90 148.3 147.4)">4</text>
<text x="183.1" y="145.5" transform="rotate(-90 183.1 145.5)">1</text>
<text x="128.4" y="175.3">1</text>
<text x="128.4" y="177.8">3</text>
<text x="137.3" y="175.3">2</text>
<text x="137.3" y="177.8">4</text>
<text x="10.4" y="185.9">D</text>
<text x="128.4" y="180.3">5</text>
<text x="128.4" y="182.9">7</text>
<text x="128.4" y="185.4">9</text>
<text x="136.8" y="185.4">10</text>
<text x="137.3" y="180.3">6</text>
<text x="137.3" y="182.9">8</text>
<text x="285.4" y="185.9">D</text>
<text x="35" y="199.9">1</text>
<text x="85" y="199.9">2</text>
<text x="135" y="199.9">3</text>
<text x="185" y="199.9">4</text>
<text x="235" y="199.9">5</text>
<text x="285" y="199.9">6</text>
</g>
<g font-size="1.8" fill="#008484">
<text x="211.4" y="17.5">2.2M</text>
<text x="21.3" y="21.9">J1</text>
<text x="173.2" y="21.5">+12V</text>
<text x="211.7" y="19.5">R31</text>
<text x="220.2" y="19">+12V</text>
<text x="20.1" y="28.3">PWM</text>
<text x="178" y="27.6">U3B</text>
<text x="220.2" y="27.6">+</text>
<text x="222.9" y="28.4" transform="rotate(-90 222.9 28.4)">V+</text>
<text x="224.9" y="25.1">U4B</text>
<text x="271.4" y="28.3">J6</text>
<text x="26" y="30.2">GND</text>
<text x="156.8" y="35.2">100k</text>
<text x="168.2" y="34">GND</text>
<text x="171" y="34.3">6</text>
<text x="173.2" y="30.1">+</text>
<text x="175.9" y="30.9" transform="rotate(-90 175.9 30.9)">V+</text>
<text x="225.1" y="35.2">TL072</text>
<text x="240.9" y="32.2">R35</text>
<text x="241.6" y="30.2">2k</text>
<text x="249.5" y="35.5" transform="rotate(-90 249.5 35.5)">2k</text>
<text x="269.4" y="34.6">PULSE</text>
<text x="55" y="40.3">2k +3500ppm/C thermistor</text>
<text x="145.5" y="36.2" transform="rotate(-90 145.5 36.2)">RV7</text>
<text x="148" y="36.5" transform="rotate(-90 148 36.5)">100k</text>
<text x="157.1" y="37.3">R14</text>
<text x="178.1" y="37.8">TL072</text>
<text x="220.4" y="41.4">-12V</text>
<text x="247.4" y="36.2" transform="rotate(-90 247.4 36.2)">R36</text>
<text x="264.7" y="36.5">GND</text>
<text x="62.7" y="46.9">+12V</text>
<text x="64.9" y="44.9">R8</text>
<text x="145.2" y="45.7">+12V</text>
<text x="145.4" y="42.9">GND</text>
<text x="172" y="46.7">150k</text>
<text x="173.4" y="44">-12V</text>
<text x="212.9" y="42.9">2.2k</text>
<text x="213" y="44.9">R32</text>
<text x="221.4" y="45.7">+12V</text>
<text x="247" y="42.9">GND</text>
<text x="21.3" y="49.9">J2</text>
<text x="42.5" y="51.8">100k</text>
<text x="43.3" y="53.8">R1</text>
<text x="57.9" y="51.8">C5</text>
<text x="145.5" y="54" transform="rotate(-90 145.5 54)">RV8</text>
<text x="156.8" y="53">330k</text>
<text x="172.4" y="48.7">R18</text>
<text x="183.3" y="48.2">+12V</text>
<text x="218" y="50.5">C13</text>
<text x="19" y="56.2">1V/OCT</text>
<text x="26" y="58.1">GND</text>
<text x="58.1" y="56.8">10nF</text>
<text x="62.7" y="59.3">+</text>
<text x="67.4" y="56.8">U1A</text>
<text x="148" y="54.3" transform="rotate(-90 148 54.3)">100k</text>
<text x="157.1" y="55.1">R15</text>
<text x="186.1" y="58.9" transform="rotate(-90 186.1 58.9)">10k</text>
<text x="188.2" y="59" transform="rotate(-90 188.2 59)">R22</text>
<text x="198.8" y="58.9" transform="rotate(-90 198.8 58.9)">10k</text>
<text x="200.9" y="59" transform="rotate(-90 200.9 59)">R27</text>
<text x="208.1" y="58.1">14k</text>
<text x="218.1" y="55.6">10nF</text>
<text x="21.3" y="60">J3</text>
<text x="57.7" y="63.2">GND</text>
<text x="60.5" y="63.5">2</text>
<text x="65.4" y="60.1" transform="rotate(-90 65.4 60.1)">V+</text>
<text x="145.4" y="60.5">-12V</text>
<text x="207.9" y="60.1">R30</text>
<text x="211.4" y="61.9">GND</text>
<text x="221.5" y="63.1">+</text>
<text x="224.2" y="63.9" transform="rotate(-90 224.2 63.9)">V+</text>
<text x="226.1" y="60.6">U4A</text>
<text x="241.6" y="65.7">1k</text>
<text x="271.4" y="63.8">J7</text>
<text x="18.9" y="66.4">EXP FM</text>
<text x="26" y="68.3">GND</text>
<text x="31.8" y="68" transform="rotate(-90 31.8 68)">RV3</text>
<text x="33.7" y="68.2" transform="rotate(-90 33.7 68.2)">100k</text>
<text x="42.5" y="67">100k</text>
<text x="43.3" y="69">R2</text>
<text x="57.9" y="67">C6</text>
<text x="67.6" y="67">TL072</text>
<text x="78.2" y="68.5" transform="rotate(-90 78.2 68.5)">47</text>
<text x="80.2" y="68.7" transform="rotate(-90 80.2 68.7)">R9</text>
<text x="188.1" y="70.8">Q4</text>
<text x="218" y="70.8">C14</text>
<text x="226.3" y="70.8">TL072</text>
<text x="240.9" y="67.8">R34</text>
<text x="270.3" y="70.2">SINE</text>
<text x="22" y="73.6">+12V</text>
<text x="33.6" y="74.6">GND</text>
<text x="58.1" y="72.1">10nF</text>
<text x="62.9" y="77">-12V</text>
<text x="75.6" y="77.9" transform="rotate(-90 75.6 77.9)">100</text>
<text x="165.7" y="74.4">100k</text>
<text x="165.9" y="77">RV9</text>
<text x="188.6" y="73.3">2N3904</text>
<text x="193.1" y="77.2">Q6</text>
<text x="218.1" y="75.9">10nF</text>
<text x="264.7" y="72.1">GND</text>
<text x="20.4" y="81.9" transform="rotate(-90 20.4 81.9)">RV1</text>
<text x="22.3" y="82.2" transform="rotate(-90 22.3 82.2)">100k</text>
<text x="42.5" y="81">100k</text>
<text x="43.3" y="83">R3</text>
<text x="73.7" y="78.1" transform="rotate(-90 73.7 78.1)">RV5</text>
<text x="176" y="82" transform="rotate(-90 176 82)">2.2k</text>
<text x="178" y="81.9" transform="rotate(-90 178 81.9)">R19</text>
<text x="190" y="79.7">2N3904</text>
<text x="190.3" y="82.2">390</text>
<text x="206.5" y="79.4" transform="rotate(-90 206.5 79.4)">2.2k</text>
<text x="208.5" y="79.3" transform="rotate(-90 208.5 79.3)">R29</text>
<text x="221.6" y="80.8">-12V</text>
<text x="223.3" y="83.5">14k</text>
<text x="22.3" y="88.4">-12V</text>
<text x="78.2" y="86.8" transform="rotate(-90 78.2 86.8)">820</text>
<text x="80.2" y="87" transform="rotate(-90 80.2 87)">R10</text>
<text x="173.3" y="88.6">GND</text>
<text x="185.8" y="89.9">RV10</text>
<text x="190.1" y="84.3">R24</text>
<text x="190.3" y="87.3">50k</text>
<text x="203.8" y="86">GND</text>
<text x="223.2" y="85.5">R33</text>
<text x="22" y="91.4">+12V</text>
<text x="57.7" y="94.9">2.2M</text>
<text x="75.5" y="93.7">GND</text>
<text x="192.5" y="95.7" transform="rotate(-90 192.5 95.7)">18k</text>
<text x="194.5" y="95.9" transform="rotate(-90 194.5 95.9)">R25</text>
<text x="20.4" y="99.7" transform="rotate(-90 20.4 99.7)">RV2</text>
<text x="22.3" y="100" transform="rotate(-90 22.3 100)">100k</text>
<text x="42.5" y="98.7">3.3M</text>
<text x="43.3" y="100.8">R4</text>
<text x="58.6" y="97">R5</text>
<text x="22.3" y="106.2">-12V</text>
<text x="53.9" y="107.6">1.2M</text>
<text x="65.4" y="103.8">GND</text>
<text x="166.7" y="106.4">1k</text>
<text x="189.9" y="102.4">-12V</text>
<text x="271.4" y="104.5">J8</text>
<text x="50.2" y="111.3">-12V</text>
<text x="54.8" y="109.7">R6</text>
<text x="72.5" y="111.9" transform="rotate(-90 72.5 111.9)">Q1</text>
<text x="91.3" y="111.9" transform="rotate(-90 91.3 111.9)">Q2</text>
<text x="166" y="108.4">R16</text>
<text x="264.7" y="112.7">GND</text>
<text x="267.9" y="110.8">TRIANGLE</text>
<text x="74.4" y="116.3" transform="rotate(-90 74.4 116.3)">2N3906</text>
<text x="82" y="114.8" transform="rotate(-90 82 114.8)">22k</text>
<text x="84" y="114.9" transform="rotate(-90 84 114.9)">R11</text>
<text x="89.4" y="116.3" transform="rotate(-90 89.4 116.3)">2N3906</text>
<text x="179.5" y="115.5">+12V</text>
<text x="69" y="124.4">+12V</text>
<text x="71.7" y="123.7" transform="rotate(-90 71.7 123.7)">1n</text>
<text x="76.7" y="123.9" transform="rotate(-90 76.7 123.9)">C2</text>
<text x="182.3" y="123.6" transform="rotate(-90 182.3 123.6)">24k</text>
<text x="184.4" y="123.8" transform="rotate(-90 184.4 123.8)">R20</text>
<text x="202.6" y="123.9" transform="rotate(-90 202.6 123.9)">3.9k</text>
<text x="204.7" y="123.8" transform="rotate(-90 204.7 123.8)">R28</text>
<text x="21.3" y="128.6">J4</text>
<text x="73.8" y="130.5">U1B</text>
<text x="126.2" y="128.2">+12V</text>
<text x="143.1" y="131.8">C11</text>
<text x="146.5" y="126.9">+12V</text>
<text x="189.5" y="128">47p</text>
<text x="191" y="131.5" transform="rotate(-90 191 131.5)">C4</text>
<text x="19.3" y="134.9">LIN FM</text>
<text x="26" y="136.8">GND</text>
<text x="41.2" y="134.8" transform="rotate(-90 41.2 134.8)">220n</text>
<text x="46.3" y="132.8" transform="rotate(-90 46.3 132.8)">C1</text>
<text x="64.1" y="136.8">GND</text>
<text x="66.8" y="137.2">6</text>
<text x="69.1" y="133">+</text>
<text x="71.8" y="133.8" transform="rotate(-90 71.8 133.8)">V+</text>
<text x="85" y="132.9">1N914</text>
<text x="86.5" y="137.9">D1</text>
<text x="114.5" y="137.8" transform="rotate(-90 114.5 137.8)">R12</text>
<text x="121.4" y="133">C7</text>
<text x="143.2" y="136.8">10nF</text>
<text x="148.3" y="136" transform="rotate(-90 148.3 136)">8</text>
<text x="151.2" y="136.8">U3A</text>
<text x="186.3" y="136.3">R23</text>
<text x="186.5" y="134.3">18k</text>
<text x="204.6" y="132.4">Q5</text>
<text x="205.1" y="134.3">2N3904</text>
<text x="45.8" y="139.1" transform="rotate(-90 45.8 139.1)">RV4</text>
<text x="47.7" y="139.4" transform="rotate(-90 47.7 139.4)">100k</text>
<text x="57.2" y="138.1">1M</text>
<text x="57.3" y="140.2">R7</text>
<text x="73.9" y="140.7">TL072</text>
<text x="90.2" y="142.9" transform="rotate(-90 90.2 142.9)">RV6</text>
<text x="94.7" y="143.2" transform="rotate(-90 94.7 143.2)">100k</text>
<text x="112.5" y="138.1" transform="rotate(-90 112.5 138.1)">100k</text>
<text x="121.6" y="138.1">10nF</text>
<text x="128.9" y="142.4" transform="rotate(-90 128.9 142.4)">V+</text>
<text x="132.2" y="140.7">U2</text>
<text x="146.6" y="139.3">+</text>
<text x="149.2" y="140.1" transform="rotate(-90 149.2 140.1)">V+</text>
<text x="166" y="144">R17</text>
<text x="166.2" y="141.9">27k</text>
<text x="184.3" y="140">Q3</text>
<text x="184.8" y="141.9">2N3904</text>
<text x="47.6" y="145.7">GND</text>
<text x="69.2" y="146.8">-12V</text>
<text x="92" y="149.5">GND</text>
<text x="112.5" y="147.8" transform="rotate(-90 112.5 147.8)">10k</text>
<text x="114.5" y="147.9" transform="rotate(-90 114.5 147.9)">R13</text>
<text x="121.4" y="149.5">C8</text>
<text x="126" y="146.9">+</text>
<text x="132.5" y="148.3">CA3080</text>
<text x="143.1" y="147">C12</text>
<text x="151.4" y="147">TL072</text>
<text x="121.6" y="154.6">10nF</text>
<text x="143.2" y="152.1">10nF</text>
<text x="182.3" y="154.1" transform="rotate(-90 182.3 154.1)">10k</text>
<text x="184.4" y="154.3" transform="rotate(-90 184.4 154.3)">R21</text>
<text x="195" y="154.6" transform="rotate(-90 195 154.6)">110k</text>
<text x="197.1" y="154.3" transform="rotate(-90 197.1 154.3)">R26</text>
<text x="109.8" y="157.2">GND</text>
<text x="126.4" y="159.5">-12V</text>
<text x="146.7" y="157">-12V</text>
<text x="179.7" y="160.8">-12V</text>
<text x="155.5" y="163.3" transform="rotate(-90 155.5 163.3)">C3</text>
<text x="132.4" y="173.7">J5</text>
<text x="137.6" y="172.7">+12V</text>
<text x="125" y="178.5" transform="rotate(-90 125 178.5)">C9</text>
<text x="150.4" y="174.2" transform="rotate(-90 150.4 174.2)">1n polystyrene</text>
<text x="119.9" y="180.5" transform="rotate(-90 119.9 180.5)">10uF</text>
<text x="120.1" y="184.8" transform="rotate(-90 120.1 184.8)">C10</text>
<text x="125.2" y="184.8" transform="rotate(-90 125.2 184.8)">10uF</text>
<text x="118.3" y="190.2">EURORACK POWER</text>
<text x="137.8" y="190">-12V</text>
<text x="142.8" y="187.6">GND</text>
</g>
<text font-size="1.8" fill="#008400" x="136.7" y="143.5">6GND</text>
<g font-size="1.1" fill="#840000">
<text x="20" y="24.8">1</text>
<text x="274" y="31.2">1</text>
<text x="20" y="52.8">1</text>
<text x="20" y="62.9">1</text>
<text x="274" y="66.7">1</text>
<text x="274" y="107.4">1</text>
<text x="20" y="131.5">1</text>
</g>
</svg>
